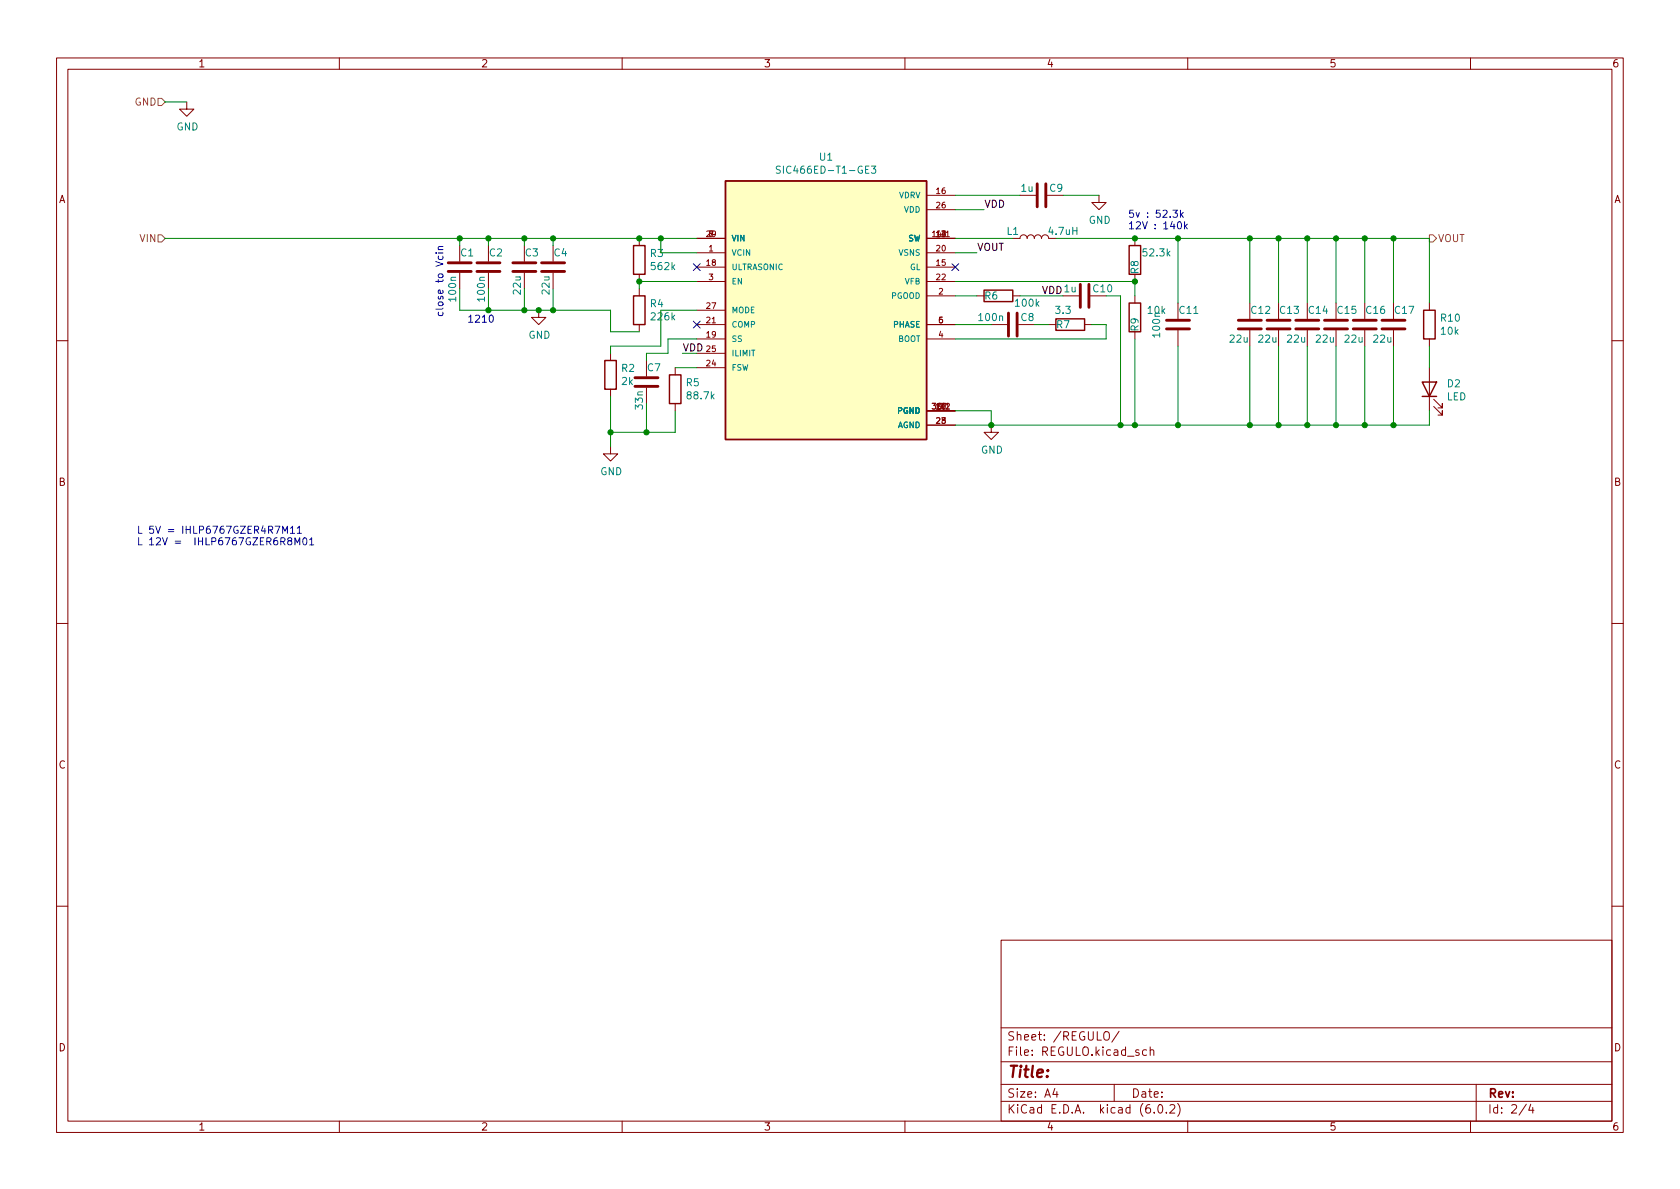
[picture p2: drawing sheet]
<svg xmlns="http://www.w3.org/2000/svg" width="297mm" height="210mm" viewBox="0 0 297 210" stroke-linecap="round" stroke-linejoin="round" font-family="sans-serif">
<g fill="none" stroke="#840000" stroke-width=".18">
<path d="M10 10.2h277v190.1h-277zM12 12.2h273v186.1h-273zM33 18v1.3h1.3l-1.3 1.3-1.3-1.3h1.3M60 10.2v2M110 10.2v2M160 10.2v2M210 10.2v2M260 10.2v2M163.8 34.5h5.1M163.8 37.1h5.1M180.3 34.5h2.8M194.3 34.5v1.3h1.3l-1.3 1.3-1.3-1.3h1.3"/>
<path d="M81.3 43.4v2.8M81.3 48.3v2.7M86.4 43.4v2.8M86.4 48.3v2.7M92.7 43.4v2.8M92.7 48.3v2.7M95.2 54.9v1.2h1.3l-1.3 1.3-1.2-1.3h1.2M97.8 43.4v2.8M97.8 48.3v2.7M113 42.2v1.2M113 48.5v1.3M113 51v1.3"/>
<path d="M113 57.4v1.3M123.2 57.4h5.1M123.2 42.2h5.1M123.2 44.7h5.1M123.2 47.2h5.1M123.2 59.9h5.1M123.2 49.8h5.1M123.2 54.9h5.1M163.8 52.3h5.1M163.8 57.4h5.1M163.8 42.2h5.1M163.8 44.7h5.1"/>
<path d="M163.8 47.2h5.1M163.8 59.9h5.1M163.8 49.8h5.1M172.7 52.3h1.3M175.3 57.4h2.8M179.1 52.3h1.2M185.4 42.2a.64 .64 0 0 0-.6-.7 .64 .64 0 0 0-.7 .7 .64 .64 0 0 0-.6-.7 .64 .64 0 0 0-.6 .7 .64 .64 0 0 0-.7-.7 .64 .64 0 0 0-.6 .7 .64 .64 0 0 0-.6-.7 .64 .64 0 0 0-.7 .7h-1.2M185.4 57.4h1.3M188 52.3h2.8M191.8 57.4h1.2M192.8 52.3h2.8M200.7 42.2v1.2"/>
<path d="M200.7 48.5v1.3M200.7 52.3v1.3M200.7 58.7v1.2M208.3 53.6v2.8M208.3 58.4v2.8M221 53.6v2.8M221 58.4v2.8M226.1 53.6v2.8M226.1 58.4v2.8M231.1 53.6v2.8M231.1 58.4v2.8M236.2 53.6v2.8"/>
<path d="M236.2 58.4v2.8M241.3 53.6v2.8M241.3 58.4v2.8M246.4 53.6v2.8M246.4 58.4v2.8M252.7 53.6v1.3M252.7 59.9v1.3M10 60.2h2M107.9 79v1.3h1.3l-1.3 1.2-1.2-1.2h1.2M107.9 62.5v1.2M107.9 68.8v1.3M114.3 63.7v2.8"/>
<path d="M114.3 68.6v2.8M119.4 65v1.3M119.4 71.4v1.2M123.2 65h5.1M123.2 62.5h5.1M163.8 72.6h5.1M163.8 75.2h5.1M164.8 71.3h.7l-.4 .4 .3 .1v.4l-.1 .1-.5-.1M167.3 71.6l.3-.3v1M175.3 75.2v1.2h1.2l-1.2 1.3-1.3-1.3h1.3M252.7 65v7.6M253.5 71.9l1.5 1.5v-.8v.8h-.7"/>
<path d="M253.5 70.6l1.5 1.5v-.7v.7h-.7M285 60.2h2M10 110.2h2M285 110.2h2M10 160.2h2M177 166.3h108v32h-108zM285 160.2h2M60 198.3v2M110 198.3v2M160 198.3v2M177 194.8h108M177 191.8h108"/>
<path d="M177 187.8h108M177 181.8h108M186.5 192.5l-.4 1h1M186.9 193v1M195.2 182.6a.5 .5 0 0 1 .6-.2 .5 .5 0 0 1 .3 .5v.5a.5 .5 0 0 1-.5 .6 .5 .5 0 0 1-.5-.6zM197 191.8v3M197.9 182.4l-1.3 1.9M202.7 185.7l-.4-.1-.3 .3v.4l.1 .3h.6M203.4 185.8l.2-.2 .3 .1 .1 .9M203.4 185.1v1.5M204.1 196.7v.1M204.9 195.4l.2-.1a.81 .81 0 0 1 .6 .7 .81 .81 0 0 1-.3 .8h-.2a.81 .81 0 0 1-.6-.6 .81 .81 0 0 1 .3-.8z"/>
<path d="M206.2 196.7v.1M206.9 195.5l.5-.2 .2 .2 .1 .3-.9 1h.9M208.2 195.1a1.72 1.72 0 0 1 0 2.3M210 198.3v2M260 198.3v2M261 191.8v6.5M269.9 195.3l-1.3 1.9M270.6 195.3l-.3 1h.9M271 195.8v1"/>
</g>
<path d="M128.3 32h35.5v45.7h-35.5zM112 43.4h2v5.1h-2zM112 52.3h2v5.1h-2zM174 51.3h5.1v2h-5.1zM186.7 56.4h5.1v2h-5.1zM199.6 53.6h2.1v5.1h-2.1zM199.6 43.4h2.1v5.1h-2.1zM251.7 54.9h2v5h-2zM106.9 63.7h2.1v5.1h-2.1zM118.4 66.3h2v5.1h-2zM251.5 67.6h2.5l-1.3 2.5zM251.5 70.1h2.5" fill="none" stroke="#840000" stroke-width=".25"/>
<g fill="none" stroke="#840000" stroke-width=".51">
<path d="M183.4 32.5v4.1M184.9 32.5v4.1M79.2 48h4.1M79.2 46.5h4.1M84.3 48h4.1M84.3 46.5h4.1M90.7 48h4M90.7 46.5h4M95.8 48h4M95.8 46.5h4M178.3 55.4v4M179.8 55.4v4"/>
<path d="M191 50.3v4.1M192.5 50.3v4.1M206.2 58.2h4.1M206.2 56.6h4.1M218.9 58.2h4.1M218.9 56.6h4.1M224 58.2h4.1M224 56.6h4.1M229.1 58.2h4.1M229.1 56.6h4.1M234.2 58.2h4.1M234.2 56.6h4.1"/>
<path d="M239.3 58.2h4M239.3 56.6h4M244.3 58.2h4.1M244.3 56.6h4.1M112.3 68.3h4M112.3 66.8h4"/>
</g>
<path d="M128.3 32h35.5v45.7h-35.5z" fill="#ffffc2" stroke="#ffffc2" stroke-width=".18"/>
<path d="M138 29.4h-.5l-.2 .1v.4l.6 .2 .1 .3-.3 .2h-.4M154.1 29.4h.7l-.4 .5 .4 .1v.5l-.2 .1-.5-.1" fill="none" stroke="#008484" stroke-width=".18"/>
<path d="M27.9 17.4h.7l.6 .6-.6 .7h-.7zM27.9 41.5h.7l.6 .7-.6 .6h-.7zM252.7 41.5h.7l.6 .7-.6 .6h-.7z" fill="none" stroke="#848400" stroke-width=".18"/>
<g fill="none" stroke="#0000c2" stroke-width=".18">
<path d="M207.4 37.2h.8l-.4 .4 .3 .2v.5l-.2 .1-.5-.1M208.3 39.3l.2-.1a.68 .68 0 0 1 .4 .6 .68 .68 0 0 1-.4 .7l-.2-.1-.1-.4zM208.7 37.2v1.2M208.8 38l.4 .4M209.2 37.6l-.5 .5M209.4 39.2v1.3M209.6 40l.3 .5M209.9 39.6l-.5 .5M77.1 44.7h.1M77.5 44.7h.8M77.5 44.1h.8M77.5 45.3v.4l.2 .2 .6-.1v-.5"/>
<path d="M78.3 43.6l-.8 .1v.3l.1 .1M86.6 55.8l.2-.1a.68 .68 0 0 1 .4 .7 .68 .68 0 0 1-.4 .6l-.2-.1-.1-.4zM50 94.3v-1.3l.4 1 .4-1v1.3M51.1 95.6l-.2-.2v-.2l.2-.1h.4l.1 .2-.1 .2-.5 .2-.1 .2v.2l.2 .3h.3l.2-.3-.1-.3-.1-.2M51.4 93.4l.3-.4v1.3M51.4 94.3h.7M52.1 96.4v-1.3l.5 .9 .4-.9v1.3M52.6 93.4l.3-.4v1.3M52.6 94.3h.7M53.7 95.2l.1-.1a.68 .68 0 0 1 .5 .6 .68 .68 0 0 1-.5 .7l-.1-.2-.2-.3zM54.7 95.5l.4-.4v1.3M54.7 96.4h.8"/>
</g>
<g fill="none" stroke="#008400" stroke-width=".18">
<path d="M29.2 18h3.8M168.9 34.5h11.4M168.9 37.1h5.1M188 34.5h6.3M29.2 42.2h94M81.3 51v3.9h26.6v3.8h5.1M81.3 42.2v1.2M86.4 42.2v1.2M86.4 51v3.9M92.7 42.2v1.2M92.7 51v3.9M97.8 42.2v1.2"/>
<path d="M97.8 51v3.9M116.8 42.2v2.5h6.4M123.2 59.9h-5.1v2.6h-3.8v1.2M123.2 54.9h-6.4v6.3h-8.9v1.3M123.2 49.8h-10.2v1.2M168.9 42.2h10.2M168.9 49.8h31.8v2.5M168.9 57.4h6.4M168.9 52.3h3.8M168.9 44.7h3.8M180.3 52.3h7.7M182.9 57.4h2.5"/>
<path d="M186.7 42.2h66v11.4M193 57.4h2.6v2.5h-26.7M195.6 52.3h2.5v22.9M200.7 59.9v15.3M208.3 42.2v11.4M221 42.2v11.4M226.1 42.2v11.4M231.1 42.2v11.4M236.2 42.2v11.4M241.3 42.2v11.4M246.4 42.2v11.4M107.9 70.1v8.9"/>
<path d="M114.3 71.4v5M119.4 72.6v3.8h-11.5M119.4 65h3.8M168.9 72.6h6.4v2.6M208.3 61.2v14M221 61.2v14M226.1 61.2v14M231.1 61.2v14M236.2 61.2v14M241.3 61.2v14M246.4 61.2v14M252.7 72.6v2.6h-83.8"/>
<path d="M252.7 61.2v3.8"/>
</g>
<path d="M122.6 56.8l1.2 1.2M122.6 46.6l1.2 1.2M123.8 56.8l-1.2 1.2M123.8 46.6l-1.2 1.2M168.3 46.6l1.2 1.2M169.5 46.6l-1.2 1.2" fill="none" stroke="#000084" stroke-width=".18"/>
<g fill="#008400" stroke="#008400" stroke-width=".18">
<circle cx="95.2" cy="54.9" r=".46"/>
<circle cx="116.8" cy="42.2" r=".46"/>
<circle cx="107.9" cy="76.4" r=".46"/>
<circle cx="114.3" cy="76.4" r=".46"/>
<circle cx="113" cy="42.2" r=".46"/>
<circle cx="113" cy="49.8" r=".46"/>
<circle cx="208.3" cy="42.2" r=".46"/>
<circle cx="221" cy="42.2" r=".46"/>
<circle cx="226.1" cy="42.2" r=".46"/>
<circle cx="200.7" cy="49.8" r=".46"/>
<circle cx="200.7" cy="42.2" r=".46"/>
<circle cx="208.3" cy="75.2" r=".46"/>
<circle cx="236.2" cy="42.2" r=".46"/>
<circle cx="231.1" cy="42.2" r=".46"/>
<circle cx="226.1" cy="75.2" r=".46"/>
<circle cx="221" cy="75.2" r=".46"/>
<circle cx="97.8" cy="42.2" r=".46"/>
<circle cx="92.7" cy="42.2" r=".46"/>
<circle cx="92.7" cy="54.9" r=".46"/>
<circle cx="97.8" cy="54.9" r=".46"/>
<circle cx="86.4" cy="54.9" r=".46"/>
<circle cx="81.3" cy="42.2" r=".46"/>
<circle cx="86.4" cy="42.2" r=".46"/>
<circle cx="236.2" cy="75.2" r=".46"/>
<circle cx="241.3" cy="75.2" r=".46"/>
<circle cx="231.1" cy="75.2" r=".46"/>
<circle cx="241.3" cy="42.2" r=".46"/>
<circle cx="246.4" cy="75.2" r=".46"/>
<circle cx="246.4" cy="42.2" r=".46"/>
<circle cx="175.3" cy="75.2" r=".46"/>
<circle cx="198.1" cy="75.2" r=".46"/>
<circle cx="200.7" cy="75.2" r=".46"/>
</g>
<text font-size="2.8" fill="#840000" x="178" y="190.6">Title:</text>
<g font-size="2.1" fill="#840000">
<text x="178" y="184">Sheet: /REGULO/</text>
<text x="178" y="186.7">File: REGULO.kicad_sch</text>
<text x="178" y="196.9">KiCad E.D.A. kicad (6.0.2)</text>
<text x="178" y="194.1">Size: A4</text>
<text x="200" y="194.1">Date:</text>
<text x="263" y="194.1">Rev:</text>
<text x="263" y="196.9">Id: 2/4</text>
</g>
<g font-size="1.8" fill="#840000">
<text x="35" y="11.9">1</text>
<text x="85" y="11.9">2</text>
<text x="135" y="11.9">3</text>
<text x="185" y="11.9">4</text>
<text x="235" y="11.9">5</text>
<text x="285" y="11.9">6</text>
<text x="10.3" y="35.9">A</text>
<text x="285.3" y="35.9">A</text>
<text x="10.3" y="85.9">B</text>
<text x="285.3" y="85.9">B</text>
<text x="10.3" y="135.9">C</text>
<text x="285.3" y="135.9">C</text>
<text x="10.3" y="185.9">D</text>
<text x="285.3" y="185.9">D</text>
<text x="35" y="199.9">1</text>
<text x="85" y="199.9">2</text>
<text x="135" y="199.9">3</text>
<text x="185" y="199.9">4</text>
<text x="235" y="199.9">5</text>
<text x="285" y="199.9">6</text>
</g>
<g font-size="1.8" fill="#848400">
<text x="23.8" y="18.7">GND</text>
<text x="24.8" y="42.8">VIN</text>
<text x="254.2" y="42.8">VOUT</text>
</g>
<g font-size="1.8" fill="#008484">
<text x="31.2" y="23.1">GND</text>
<text x="144.9" y="28.4">U1</text>
<text x="138.5" y="30.7">SIC466ED-T1-GE3</text>
<text x="180.6" y="33.9">1u</text>
<text x="185.6" y="33.9">C9</text>
<text x="178" y="41.5">L1</text>
<text x="185.6" y="41.5">4.7uH</text>
<text x="192.5" y="39.6">GND</text>
<text x="81.5" y="45.3">C1</text>
<text x="86.5" y="45.3">C2</text>
<text x="92.9" y="45.3">C3</text>
<text x="98" y="45.3">C4</text>
<text x="115" y="45.4">R3</text>
<text x="115.2" y="47.7">562k</text>
<text x="202.3" y="45.3">52.3k</text>
<text x="80.6" y="53.1" transform="rotate(-90 80.6 53.1)">100n</text>
<text x="85.7" y="53.1" transform="rotate(-90 85.7 53.1)">100n</text>
<text x="92.1" y="52" transform="rotate(-90 92.1 52)">22u</text>
<text x="97.2" y="52" transform="rotate(-90 97.2 52)">22u</text>
<text x="174.1" y="53">R6</text>
<text x="193.3" y="51.7">C10</text>
<text x="201.3" y="48.4" transform="rotate(-90 201.3 48.4)">R8</text>
<text x="93.4" y="59.9">GND</text>
<text x="115" y="54.3">R4</text>
<text x="115.2" y="56.6">226k</text>
<text x="173.2" y="56.8">100n</text>
<text x="179.6" y="54.2">100k</text>
<text x="180.5" y="56.8">C8</text>
<text x="186.7" y="55.5">3.3</text>
<text x="186.8" y="58">R7</text>
<text x="201.3" y="58.5" transform="rotate(-90 201.3 58.5)">R9</text>
<text x="203" y="55.5">10k</text>
<text x="205.1" y="59.5" transform="rotate(-90 205.1 59.5)">100n</text>
<text x="208.6" y="55.5">C11</text>
<text x="221.3" y="55.5">C12</text>
<text x="226.4" y="55.5">C13</text>
<text x="231.4" y="55.5">C14</text>
<text x="236.5" y="55.5">C15</text>
<text x="241.6" y="55.5">C16</text>
<text x="246.7" y="55.5">C17</text>
<text x="254.8" y="56.9">R10</text>
<text x="254.8" y="59.2">10k</text>
<text x="109.9" y="65.8">R2</text>
<text x="114.5" y="65.7">C7</text>
<text x="217.5" y="60.6">22u</text>
<text x="222.6" y="60.6">22u</text>
<text x="227.7" y="60.6">22u</text>
<text x="232.7" y="60.6">22u</text>
<text x="237.8" y="60.6">22u</text>
<text x="242.9" y="60.6">22u</text>
<text x="109.9" y="68.1">2k</text>
<text x="121.3" y="68.3">R5</text>
<text x="121.7" y="70.6">88.7k</text>
<text x="255.8" y="70.8">LED</text>
<text x="255.9" y="68.5">D2</text>
<text x="113.7" y="72.3" transform="rotate(-90 113.7 72.3)">33n</text>
<text x="173.4" y="80.2">GND</text>
<text x="106.1" y="84">GND</text>
</g>
<g font-size="1.8">
<text x="174" y="36.7">VDD</text>
<text x="172.7" y="44.3">VOUT</text>
<text x="184.1" y="52">VDD 1u</text>
</g>
<g font-size="1.8" fill="#0000c2">
<text x="199.4" y="38.5">5v : 52.3k</text>
<text x="199.4" y="40.5">12V : 140k</text>
<text x="78.4" y="56.1" transform="rotate(-90 78.4 56.1)">close to Vcin</text>
<text x="82.5" y="57">1210</text>
<text x="24.1" y="94.4">L 5V = IHLP6767GZER4R7M11</text>
<text x="24.1" y="96.4">L 12V = IHLP6767GZER6R8M01</text>
</g>
<text font-size="1.8" fill="#008400" x="120.6" y="62.1">VDD</text>
<g font-size="1.4" fill="#008484">
<text x="158.9" y="35">VDRV</text>
<text x="159.8" y="37.6">VDD</text>
<text x="129.3" y="45.2">VCIN</text>
<text x="129.3" y="47.7">ULTRASONIC</text>
<text x="129.3" y="42.7">VIN</text>
<text x="159" y="45.2">VSNS</text>
<text x="160.5" y="42.7">SW</text>
<text x="160.8" y="47.7">GL</text>
<text x="129.3" y="50.3">EN</text>
<text x="157.5" y="52.8">PGOOD</text>
<text x="160" y="50.3">VFB</text>
<text x="129.3" y="57.9">COMP</text>
<text x="129.3" y="55.4">MODE</text>
<text x="157.9" y="57.9">PHASE</text>
<text x="129.3" y="60.4">SS</text>
<text x="129.3" y="65.5">FSW</text>
<text x="129.3" y="63">ILIMIT</text>
<text x="158.7" y="60.4">BOOT</text>
<text x="158.6" y="75.7">AGND</text>
<text x="158.7" y="73.1">PGND</text>
</g>
<g font-size="1.4" fill="#840000">
<text x="165.6" y="34.3">16</text>
<text x="125.3" y="41.9">7</text>
<text x="165" y="41.9">14.1</text>
<text x="165.6" y="41.9">12</text>
<text x="165.6" y="36.8">26</text>
<text x="166.4" y="41.9">4</text>
<text x="124.9" y="47">18</text>
<text x="125.3" y="44.4">1</text>
<text x="165.6" y="47">15</text>
<text x="165.6" y="44.4">20</text>
<text x="125.3" y="49.5">3</text>
<text x="165.6" y="49.5">22</text>
<text x="166" y="52.1">2</text>
<text x="124.9" y="59.7">19</text>
<text x="124.9" y="57.1">21</text>
<text x="124.9" y="54.6">27</text>
<text x="166" y="59.7">4</text>
<text x="166" y="57.1">5</text>
<text x="124.9" y="64.8">24</text>
<text x="124.9" y="62.2">25</text>
<text x="165.6" y="72.4">102</text>
<text x="165.6" y="74.9">28</text>
<text x="166" y="72.4">91</text>
</g>
</svg>
